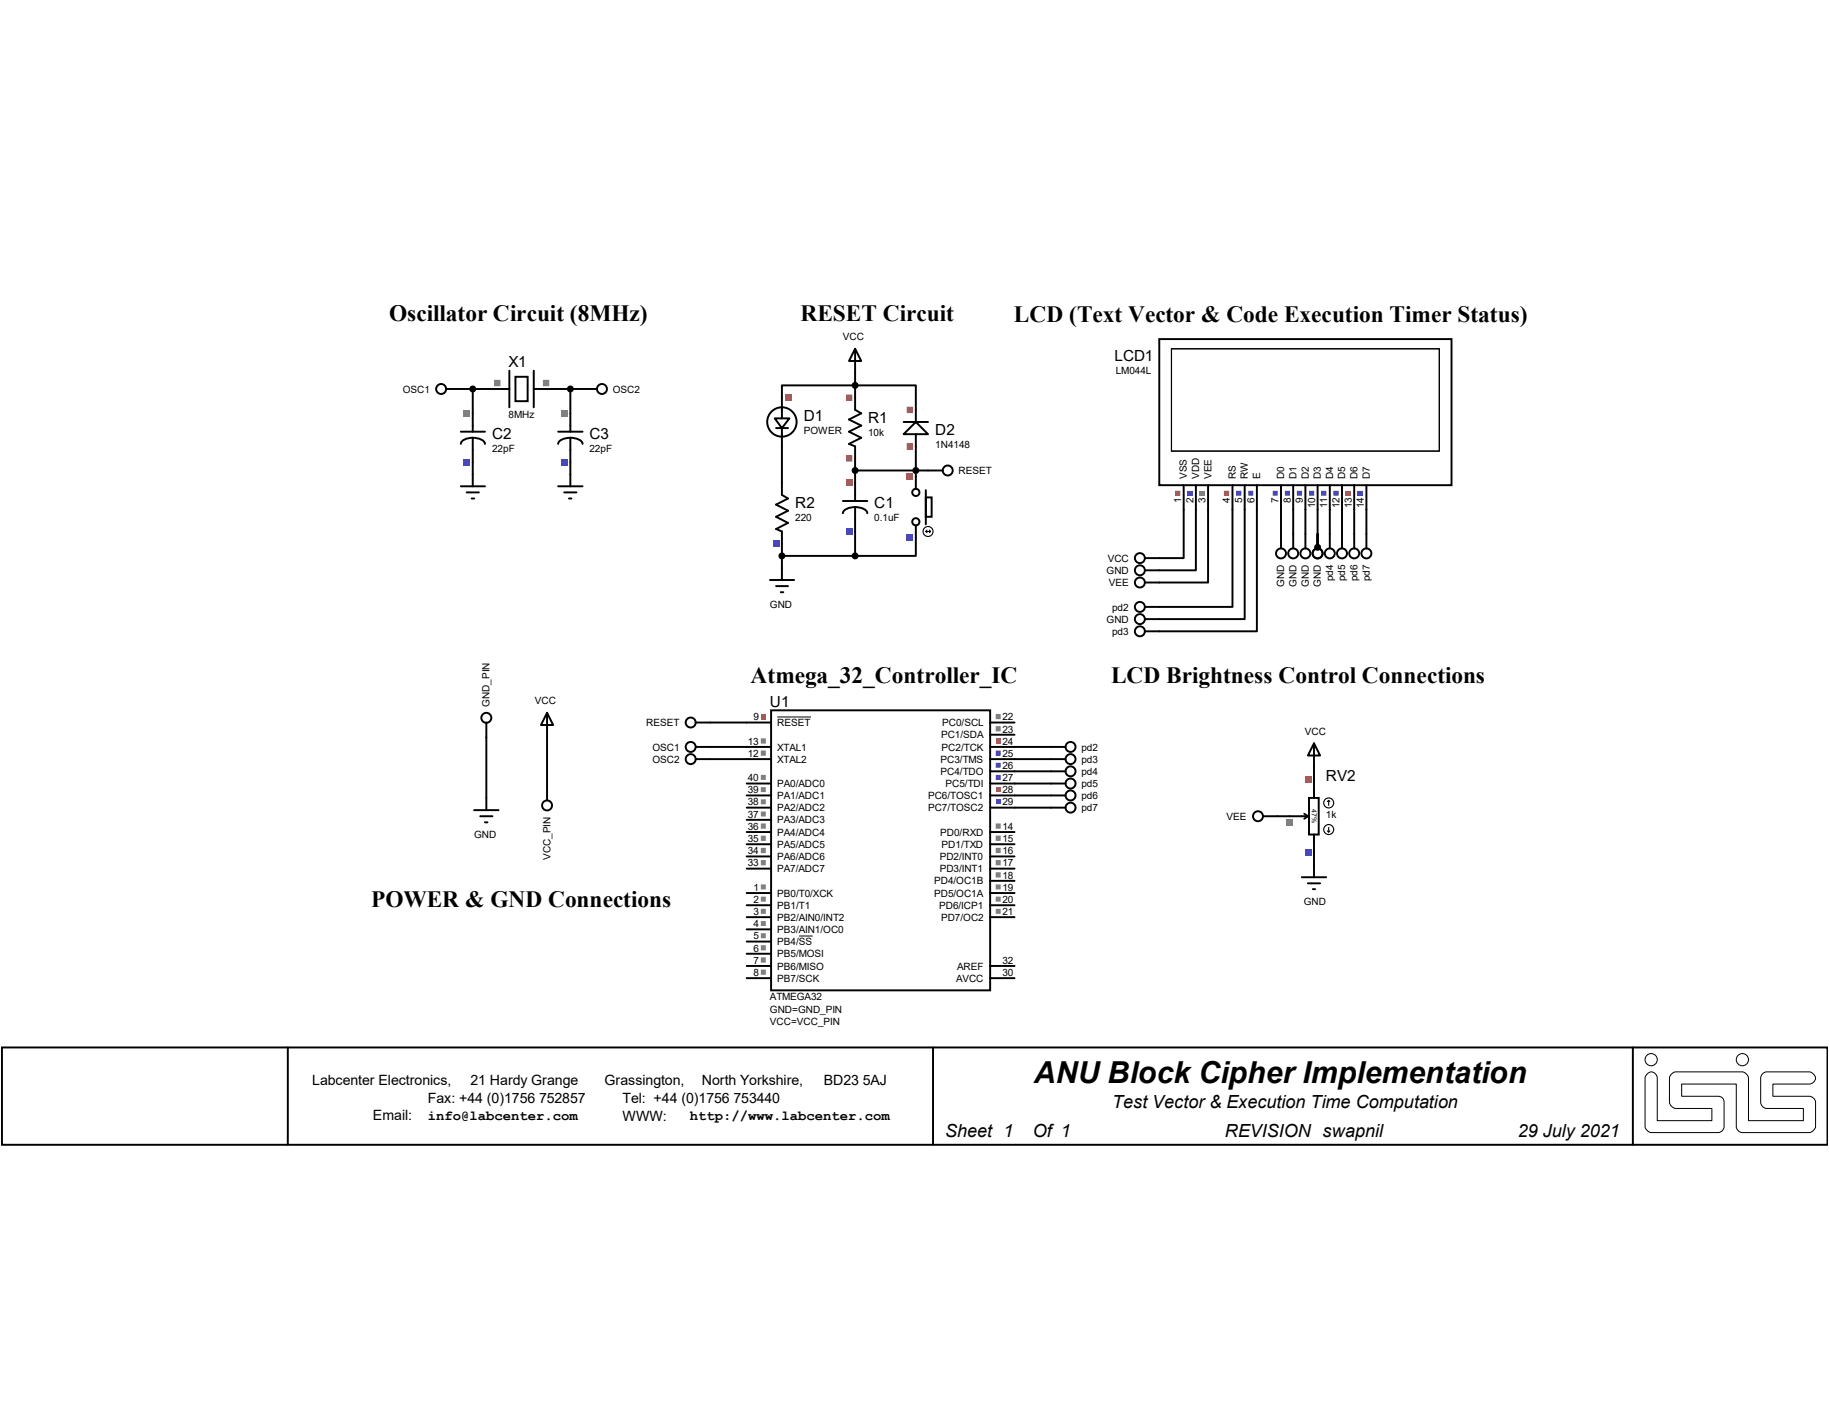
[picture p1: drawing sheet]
<svg xmlns="http://www.w3.org/2000/svg" width="279mm" height="216mm" viewBox="0 0 279 216" stroke-linecap="round" stroke-linejoin="round" font-family="sans-serif">
<g fill="none" stroke="#000" stroke-width=".3">
<path d="M70.4 59.4h5.5M72.2 59.4v3.7M83.4 59.4h5.5M87.1 59.4v3.7M130.6 57v5.6l.9 .5-1.9 1 1.9 .9-1.9 .9 1.9 .9-1.9 1 1 .4v5.5M72.2 70.6v1.8M87.1 70.6v1.8M119.4 60.7v-1.9h20.4v3.8M119.4 68.2v5.5M130.6 71.8h11.1M139.8 68.2v4.6M180.7 77.8v7.4h-3.7"/>
<path d="M182.6 77.8v9.3h-5.6M184.4 77.8v11.1h-7.4M188.2 77.8v14.9h-11.2M190 77.8v16.7h-13M191.9 77.8v18.6h-14.9M195.6 77.8v3.7M197.4 77.8v3.7M199.3 77.8v3.7M201.2 77.8v5.8M203 77.8v3.7M204.9 77.8v3.7M206.8 77.8v3.7"/>
<path d="M208.6 77.8v3.7M119.4 83v3.7M119.4 84.9h11.2M130.6 81.2v3.7M139.8 82.1v2.8h-9.2M74.3 112.6v9.2M83.5 112.6v7.4M108.4 110.3h5.6M108.4 114h5.6M108.4 115.9h5.6M154.9 114h5.6M154.9 115.9h5.6"/>
<path d="M154.9 117.8h5.6M154.9 119.6h5.6M200.6 117.2v1.8M154.9 121.5h5.6M154.9 123.3h5.6M195 124.6h1.9M200.6 130.2v1.9M.3 159.9h278.7v14.9h-278.7zM43.9 159.9v14.9M142.5 159.9v14.9M249.3 159.9v14.9"/>
</g>
<g fill="none" stroke="#000" stroke-width=".15">
<path d="M251.5 164a.88 .88 0 0 1 1-.2 .88 .88 0 0 1 .5 .8v6.5h8.4v-1.9h-5.6a1.17 1.17 0 0 1-.9-.9v-3.7a1.17 1.17 0 0 1 .9-.9h10.2a1.17 1.17 0 0 1 1 .9v6.5h8.3v-1.9h-5.6a1 1 0 0 1-.9-.9v-3.7a1 1 0 0 1 .9-.9h6.6a.93 .93 0 0 1 .8 .7 .93 .93 0 0 1-.5 1.1h-5.9v1.9h5.6a1.03 1.03 0 0 1 .9 .9v3.7a1.24 1.24 0 0 1-.9 .9h-10.3a1 1 0 0 1-.9-.9v-6.5h-8.3v1.9h5.5a.87 .87 0 0 1 .9 .9v3.7a.96 .96 0 0 1-.9 .9h-10.2a1.18 1.18 0 0 1-.9-.9v-7.4z"/>
<circle cx="252.1" cy="161.8" r=".93"/>
<circle cx="266" cy="161.8" r=".93"/>
</g>
<path d="M129.2 60.2h.9v1h-.9zM129.2 69.5h.9v1h-.9z" fill-rule="evenodd" fill="#ff4040"/>
<path d="M119.4 73.7v1.9l.9 .5-1.8 .9 1.8 1-1.8 .9 1.8 .9-1.8 1 .9 .4v1.8" fill="none" stroke="#000" stroke-width=".3"/>
<path d="M118 82.5h1v1h-1z" fill="#4040ff"/>
<path d="M128.7 76.5h3.7M130.6 77.4a2.31 2.31 0 0 1 1.7 .7l.1 .3M130.6 77.4a2.31 2.31 0 0 0-1.8 .7l-.1 .3M130.6 73.7v2.8M130.6 77.4v3.8" fill="none" stroke="#000" stroke-width=".3"/>
<path d="M129.2 80.7h.9v1h-.9z" fill="#4040ff"/>
<path d="M129.2 73.2h.9v1h-.9z" fill="#ff4040"/>
<g fill="none" stroke="#000" stroke-width=".3">
<path d="M139.8 72.8v1.8M141.4 75.9h.8v3h-.8zM141.4 74.8v5.3M139.8 80.2v1.9"/>
<circle cx="139.8" cy="75.2" r=".55"/>
<circle cx="139.8" cy="79.7" r=".55"/>
</g>
<g fill="none" stroke="#000" stroke-width=".17">
<path d="M141.4 81.2h.7M141.4 81.2l.1 .1M141.5 80.9l-.1 .3M141.9 80.9l.2 .3M142.1 81.2l-.2 .1"/>
<circle cx="141.7" cy="81.2" r=".76"/>
</g>
<path d="M138.4 72.3h1v1h-1z" fill="#ff4040"/>
<path d="M138.4 81.6h1v1h-1z" fill="#4040ff"/>
<g fill="#000" stroke="#000" stroke-width=".3">
<circle cx="130.6" cy="71.8" r=".38"/>
<circle cx="130.6" cy="84.9" r=".38"/>
</g>
<path d="M138 64.4h3.7M139.8 64.4l1.9 1.9h-3.7zM139.8 62.6v1.8M139.8 66.3v1.9" fill="none" stroke="#000" stroke-width=".3"/>
<path d="M138.4 67.7h1v1h-1zM138.4 62.1h1v1h-1z" fill-rule="evenodd" fill="#ff4040"/>
<circle cx="139.8" cy="71.8" r=".38" fill="#000" stroke="#000" stroke-width=".3"/>
<g fill="none" stroke="#000" stroke-width=".3">
<path d="M118.3 63.9h2.2l-1.1 1.5zM118.5 65.4h1.8M119.4 60.7v3.2M119.4 65.4v2.8"/>
<circle cx="119.4" cy="64.4" r="2.24"/>
</g>
<path d="M119.8 60.2h1v1h-1z" fill="#ff4040"/>
<g fill="#000" stroke="#000" stroke-width=".3">
<circle cx="130.6" cy="58.8" r=".38"/>
<circle cx="119.4" cy="84.9" r=".38"/>
</g>
<g fill="none" stroke="#000" stroke-width=".3">
<path d="M75.9 59.4h1.9M77.8 56.6v5.6M78.7 57.5h1.9v3.8h-1.9zM81.5 56.6v5.6M81.5 59.4h1.9M141.7 71.8h2.2M117.6 88.6h3.6M118.5 89.5h1.8M119.2 90.4h.4M119.4 86.7v1.9"/>
<circle cx="144.7" cy="71.8" r=".76"/>
</g>
<path d="M75.4 58h1v1h-1zM82.9 58h1v1h-1z" fill-rule="evenodd" fill="#808080"/>
<path d="M70.4 65.9h3.6M72.2 66.8a2.31 2.31 0 0 1 1.7 .7l.1 .3M72.2 66.8a2.2 2.2 0 0 0-1.7 .7l-.1 .3M72.2 63.1v2.8M72.2 66.8v3.8" fill="none" stroke="#000" stroke-width=".3"/>
<path d="M70.8 70.1h1v1h-1z" fill="#4040ff"/>
<path d="M70.8 62.7h1v.9h-1z" fill="#808080"/>
<path d="M85.2 65.9h3.7M87.1 66.8a2.31 2.31 0 0 1 1.7 .7l.1 .3M87.1 66.8a2.31 2.31 0 0 0-1.8 .7l-.1 .3M87.1 63.1v2.8M87.1 66.8v3.8" fill="none" stroke="#000" stroke-width=".3"/>
<path d="M85.7 70.1h1v1h-1z" fill="#4040ff"/>
<path d="M85.7 62.7h1v.9h-1z" fill="#808080"/>
<g fill="none" stroke="#000" stroke-width=".3">
<path d="M68.1 59.4h2.3M88.9 59.4h2.2M177 51.8h44.6v22.3h-44.6zM70.4 74.3h3.6M71.2 75.2h1.9M72 76.1h.4M72.2 72.4v1.9M85.2 74.3h3.7M86.1 75.2h1.9M86.9 76.1h.3M87.1 72.4v1.9M180.7 74.1v3.7"/>
<path d="M182.6 74.1v3.7M184.4 74.1v3.7M188.2 74.1v3.7M190 74.1v3.7M191.9 74.1v3.7M195.6 74.1v3.7M197.4 74.1v3.7M199.3 74.1v3.7M201.2 74.1v3.7M203 74.1v3.7M204.9 74.1v3.7M206.8 74.1v3.7"/>
<path d="M208.6 74.1v3.7"/>
<circle cx="67.4" cy="59.4" r=".76"/>
<circle cx="91.9" cy="59.4" r=".76"/>
</g>
<g fill="#000" stroke="#000" stroke-width=".3">
<circle cx="72.2" cy="59.4" r=".38"/>
<circle cx="87.1" cy="59.4" r=".38"/>
</g>
<path d="M178.9 53.3h40.9v15.6h-40.9z" fill="none" stroke="#000" stroke-width=".17"/>
<path d="M207.3 74.9h.8v.8h-.8z" fill="#4040ff"/>
<path d="M205.4 74.9h.8v.8h-.8z" fill="#ff4040"/>
<path d="M203.6 74.9h.8v.8h-.8zM201.7 74.9h.8v.8h-.8zM199.9 74.9h.8v.8h-.8zM198 74.9h.8v.8h-.8zM196.2 74.9h.7v.8h-.7zM194.3 74.9h.8v.8h-.8zM190.6 74.9h.7v.8h-.7zM188.7 74.9h.8v.8h-.8z" fill-rule="evenodd" fill="#4040ff"/>
<path d="M186.9 74.9h.8v.8h-.8zM179.4 74.9h.8v.8h-.8z" fill-rule="evenodd" fill="#ff4040"/>
<path d="M181.3 74.9h.8v.8h-.8z" fill="#4040ff"/>
<path d="M183.1 74.9h.8v.8h-.8z" fill="#808080"/>
<g fill="none" stroke="#000" stroke-width=".3">
<path d="M130.6 53.3l.9 1.8h-1.9zM130.6 53.3v3.7M174.8 85.2h2.2M174.8 87.1h2.2M174.8 88.9h2.2M174.8 92.7h2.2M174.8 94.5h2.2M174.8 96.4h2.2M195.6 81.5v2.2M197.4 81.5v2.2M199.3 81.5v2.2M201.2 81.5v2.2"/>
<path d="M203 81.5v2.2M204.9 81.5v2.2M206.8 81.5v2.2M208.6 81.5v2.2M114 110.3h3.7M114 115.9h3.7M114 114h3.7M114 119.6h3.7M117.7 108.5h33.5v42.7h-33.5zM151.2 110.3h3.7M151.2 115.9h3.7M151.2 114h3.7"/>
<path d="M151.2 112.2h3.7M151.2 117.8h3.7M151.2 119.6h3.7M200.6 113.5l.9 1.9h-1.8zM200.6 113.5v3.7M114 136.4h3.7M114 138.2h3.7M114 127h3.7M114 128.9h3.7M114 130.8h3.7M114 132.6h3.7M114 121.5h3.7"/>
<path d="M114 123.3h3.7M114 125.2h3.7M151.2 136.4h3.7M151.2 138.2h3.7M151.2 127h3.7M151.2 128.9h3.7M151.2 130.8h3.7M151.2 132.6h3.7M151.2 134.5h3.7M151.2 121.5h3.7M151.2 123.3h3.7M192.8 124.6h2.2"/>
<path d="M198.8 133.9h3.7M199.7 134.9h1.8M200.4 135.8h.4M200.6 132.1v1.8M114 140h3.7M114 141.9h3.7M114 143.8h3.7M114 145.6h3.7M114 147.5h3.7M114 149.4h3.7M151.2 140h3.7M151.2 147.5h3.7"/>
<path d="M151.2 149.4h3.7"/>
<circle cx="174" cy="88.9" r=".76"/>
<circle cx="174" cy="94.5" r=".76"/>
<circle cx="174" cy="85.2" r=".76"/>
<circle cx="174" cy="96.4" r=".76"/>
<circle cx="174" cy="87.1" r=".76"/>
<circle cx="174" cy="92.7" r=".76"/>
<circle cx="195.6" cy="84.5" r=".76"/>
<circle cx="197.4" cy="84.5" r=".76"/>
<circle cx="199.3" cy="84.5" r=".76"/>
<circle cx="201.2" cy="84.5" r=".76"/>
<circle cx="203" cy="84.5" r=".76"/>
<circle cx="204.9" cy="84.5" r=".76"/>
<circle cx="206.8" cy="84.5" r=".76"/>
<circle cx="208.6" cy="84.5" r=".76"/>
<circle cx="192.1" cy="124.6" r=".76"/>
</g>
<path d="M118.7 109.5h5.1M122 142.9h2.1" fill="none" stroke="#000" stroke-width=".15"/>
<path d="M116.2 135h.7v.8h-.7zM116.2 136.9h.7v.8h-.7zM116.2 138.8h.7v.7h-.7zM116.2 140.6h.7v.8h-.7zM116.2 142.5h.7v.8h-.7zM116.2 144.3h.7v.8h-.7zM116.2 146.2h.7v.8h-.7zM116.2 148h.7v.8h-.7z" fill-rule="evenodd" fill="#808080"/>
<path d="M116.2 109h.7v.8h-.7z" fill="#ff4040"/>
<path d="M116.2 114.6h.7v.8h-.7zM116.2 112.7h.7v.8h-.7zM152 125.7h.8v.8h-.8zM152 127.6h.8v.8h-.8zM152 129.5h.8v.8h-.8zM152 131.3h.8v.8h-.8zM152 133.2h.8v.8h-.8zM152 135h.8v.8h-.8zM152 136.9h.8v.8h-.8zM152 138.8h.8v.7h-.8zM152 109h.8v.8h-.8zM152 110.9h.8v.8h-.8z" fill-rule="evenodd" fill="#808080"/>
<path d="M152 112.7h.8v.8h-.8z" fill="#ff4040"/>
<path d="M152 114.6h.8v.8h-.8zM152 116.5h.8v.7h-.8zM152 118.3h.8v.8h-.8z" fill-rule="evenodd" fill="#4040ff"/>
<path d="M152 120.2h.8v.7h-.8z" fill="#ff4040"/>
<path d="M152 122h.8v.8h-.8z" fill="#4040ff"/>
<path d="M116.2 131.3h.7v.8h-.7zM116.2 129.5h.7v.8h-.7zM116.2 127.6h.7v.8h-.7zM116.2 125.7h.7v.8h-.7zM116.2 123.9h.7v.8h-.7zM116.2 122h.7v.8h-.7zM116.2 120.2h.7v.7h-.7zM116.2 118.3h.7v.8h-.7z" fill-rule="evenodd" fill="#808080"/>
<g fill="none" stroke="#000" stroke-width=".3">
<path d="M74.3 110.3v2.3M83.5 108.8l1 1.9h-1.9zM83.5 108.8v3.8M83.5 120v2.2M106.2 110.3h2.2M106.2 114h2.2M106.2 115.9h2.2M160.5 114h2.2M160.5 115.9h2.2M160.5 117.8h2.2M160.5 119.6h2.2M200.6 119v2.8"/>
<path d="M72.4 123.7h3.7M73.3 124.6h1.9M74 125.6h.4M74.3 121.8v1.9M160.5 121.5h2.2M160.5 123.3h2.2M196.9 124.6h2.8M199.1 124.2l.6 .4M199.7 124.6l-.6 .4M199.9 121.8h1.4v5.6h-1.4zM200.6 127.4v2.8"/>
<circle cx="74.3" cy="109.6" r=".76"/>
<circle cx="105.5" cy="110.3" r=".76"/>
<circle cx="105.5" cy="115.9" r=".76"/>
<circle cx="105.5" cy="114" r=".76"/>
<circle cx="163.4" cy="115.9" r=".76"/>
<circle cx="163.4" cy="114" r=".76"/>
<circle cx="163.4" cy="119.6" r=".76"/>
<circle cx="163.4" cy="117.8" r=".76"/>
<circle cx="83.5" cy="123" r=".76"/>
<circle cx="163.4" cy="123.3" r=".76"/>
<circle cx="163.4" cy="121.5" r=".76"/>
</g>
<g fill="none" stroke="#000" stroke-width=".17">
<path d="M202.6 126.9l.3 .1M202.9 122.2v.8M202.9 126.3v.7M202.9 122.2l.1 .2M202.9 122.2l-.3 .2M203 126.9l-.1 .1"/>
<circle cx="202.9" cy="126.7" r=".76"/>
<circle cx="202.9" cy="122.6" r=".76"/>
</g>
<path d="M199.2 118.6h1v.9h-1z" fill="#ff4040"/>
<path d="M199.2 129.8h1v.9h-1z" fill="#4040ff"/>
<path d="M196.4 125.1h1v1h-1z" fill="#808080"/>
<circle cx="201.2" cy="83.6" r=".38" fill="#000" stroke="#000" stroke-width=".3"/>
<text font-size="4.6" x="157.9" y="165.3">ANU Block Cipher Implementation</text>
<g font-size="3.6">
<text x="59.4" y="49">Oscillator Circuit (8MHz)</text>
<text x="122.2" y="49">RESET Circuit</text>
<text x="154.8" y="49.1">LCD (Text Vector &amp; Code Execution Timer Status)</text>
<text x="114.6" y="104.4">Atmega_32_Controller_IC</text>
<text x="169.6" y="104.4">LCD Brightness Control Connections</text>
<text x="56.7" y="138.6">POWER &amp; GND Connections</text>
</g>
<g font-size="2.8">
<text x="144.3" y="173.6">Sheet 1</text>
<text x="157.7" y="173.6">Of 1</text>
<text x="169.8" y="169.2">Test Vector &amp; Execution Time Computation</text>
<text x="187" y="173.6">REVISION swapnil</text>
<text x="231.7" y="173.6">29 July 2021</text>
</g>
<g font-size="2.3">
<text x="77.6" y="56">X1</text>
<text x="170.2" y="55.1">LCD1</text>
<text x="122.7" y="64.2">D1</text>
<text x="132.5" y="64.6">R1</text>
<text x="75.1" y="67">C2</text>
<text x="90" y="67">C3</text>
<text x="142.8" y="66.4">D2</text>
<text x="121.4" y="77.6">R2</text>
<text x="133.5" y="77.6">C1</text>
<text x="117.6" y="107.9">U1</text>
<text x="202.4" y="119.2">RV2</text>
</g>
<g font-size="2.2">
<text x="47.7" y="165.7">Labcenter Electronics,</text>
<text x="71.8" y="165.7">21 Hardy Grange</text>
<text x="92.3" y="165.7">Grassington,</text>
<text x="107.2" y="165.7">North Yorkshire,</text>
<text x="125.8" y="165.7">BD23 5AJ</text>
<text x="56.9" y="171">Email:</text>
<text x="65.3" y="168.4">Fax: +44 (0)1756 752857</text>
<text x="95" y="171.2">WWW:</text>
<text x="95" y="168.4">Tel: +44 (0)1756 753440</text>
</g>
<g font-size="2.1">
<text x="65.3" y="171">info@labcenter.com</text>
<text x="105.3" y="171">http://www.labcenter.com</text>
</g>
<g font-size="1.5">
<text x="128.7" y="51.9">VCC</text>
<text x="61.5" y="59.9">OSC1</text>
<text x="93.6" y="59.9">OSC2</text>
<text x="170.3" y="57.1">LM044L</text>
<text x="77.6" y="63.8">8MHz</text>
<text x="75.1" y="69">22pF</text>
<text x="90" y="69">22pF</text>
<text x="122.7" y="66.2">POWER</text>
<text x="132.5" y="66.6">10k</text>
<text x="142.8" y="68.5">1N4148</text>
<text x="146.3" y="72.4">RESET</text>
<text x="180.3" y="76.8" transform="rotate(-90 180.3 76.8)">1</text>
<text x="181.2" y="73.2" transform="rotate(-90 181.2 73.2)">VSS</text>
<text x="182.2" y="76.8" transform="rotate(-90 182.2 76.8)">2</text>
<text x="183.1" y="73.2" transform="rotate(-90 183.1 73.2)">VDD</text>
<text x="184.1" y="76.8" transform="rotate(-90 184.1 76.8)">3</text>
<text x="185" y="73.2" transform="rotate(-90 185 73.2)">VEE</text>
<text x="187.8" y="76.8" transform="rotate(-90 187.8 76.8)">4</text>
<text x="188.7" y="73.2" transform="rotate(-90 188.7 73.2)">RS</text>
<text x="189.7" y="76.8" transform="rotate(-90 189.7 76.8)">5</text>
<text x="190.5" y="73.2" transform="rotate(-90 190.5 73.2)">RW</text>
<text x="191.5" y="76.8" transform="rotate(-90 191.5 76.8)">6</text>
<text x="192.4" y="73.2" transform="rotate(-90 192.4 73.2)">E</text>
<text x="195.2" y="76.8" transform="rotate(-90 195.2 76.8)">7</text>
<text x="196.1" y="73.2" transform="rotate(-90 196.1 73.2)">D0</text>
<text x="197.1" y="76.8" transform="rotate(-90 197.1 76.8)">8</text>
<text x="197.9" y="73.2" transform="rotate(-90 197.9 73.2)">D1</text>
<text x="198.9" y="76.8" transform="rotate(-90 198.9 76.8)">9</text>
<text x="199.8" y="73.2" transform="rotate(-90 199.8 73.2)">D2</text>
<text x="200.8" y="77.6" transform="rotate(-90 200.8 77.6)">10</text>
<text x="201.7" y="73.2" transform="rotate(-90 201.7 73.2)">D3</text>
<text x="202.6" y="77.6" transform="rotate(-90 202.6 77.6)">11</text>
<text x="203.5" y="73.2" transform="rotate(-90 203.5 73.2)">D4</text>
<text x="204.5" y="77.6" transform="rotate(-90 204.5 77.6)">12</text>
<text x="205.4" y="73.2" transform="rotate(-90 205.4 73.2)">D5</text>
<text x="206.4" y="77.6" transform="rotate(-90 206.4 77.6)">13</text>
<text x="207.3" y="73.2" transform="rotate(-90 207.3 73.2)">D6</text>
<text x="208.2" y="77.6" transform="rotate(-90 208.2 77.6)">14</text>
<text x="209.1" y="73.2" transform="rotate(-90 209.1 73.2)">D7</text>
<text x="121.4" y="79.6">220</text>
<text x="133.5" y="79.6">0.1uF</text>
<text x="169" y="87.6">GND</text>
<text x="169.1" y="85.8">VCC</text>
<text x="169.3" y="89.5">VEE</text>
<text x="196.1" y="89.6" transform="rotate(-90 196.1 89.6)">GND</text>
<text x="197.9" y="89.6" transform="rotate(-90 197.9 89.6)">GND</text>
<text x="199.8" y="89.6" transform="rotate(-90 199.8 89.6)">GND</text>
<text x="201.7" y="89.6" transform="rotate(-90 201.7 89.6)">GND</text>
<text x="203.5" y="88.7" transform="rotate(-90 203.5 88.7)">pd4</text>
<text x="205.4" y="88.7" transform="rotate(-90 205.4 88.7)">pd5</text>
<text x="207.3" y="88.7" transform="rotate(-90 207.3 88.7)">pd6</text>
<text x="209.1" y="88.7" transform="rotate(-90 209.1 88.7)">pd7</text>
<text x="117.6" y="92.8">GND</text>
<text x="169" y="95.1">GND</text>
<text x="169.8" y="93.2">pd2</text>
<text x="169.8" y="96.9">pd3</text>
<text x="74.8" y="107.9" transform="rotate(-90 74.8 107.9)">GND_PIN</text>
<text x="81.7" y="107.5">VCC</text>
<text x="98.7" y="110.9">RESET</text>
<text x="114.2" y="113.7">13</text>
<text x="115" y="110">9</text>
<text x="118.7" y="110.9">RESET</text>
<text x="143.7" y="112.7">PC1/SDA</text>
<text x="143.8" y="110.9">PC0/SCL</text>
<text x="153" y="110">22</text>
<text x="153" y="111.8">23</text>
<text x="153" y="113.7">24</text>
<text x="199.2" y="112.2">VCC</text>
<text x="99.6" y="114.6">OSC1</text>
<text x="99.6" y="116.5">OSC2</text>
<text x="114.2" y="115.6">12</text>
<text x="114.2" y="119.3">40</text>
<text x="118.7" y="116.5">XTAL2</text>
<text x="118.7" y="114.6">XTAL1</text>
<text x="143.6" y="116.5">PC3/TMS</text>
<text x="143.6" y="118.3">PC4/TDO</text>
<text x="143.8" y="114.6">PC2/TCK</text>
<text x="153" y="115.6">25</text>
<text x="153" y="117.4">26</text>
<text x="153" y="119.3">27</text>
<text x="165.1" y="114.6">pd2</text>
<text x="165.1" y="116.5">pd3</text>
<text x="165.1" y="118.3">pd4</text>
<text x="114.2" y="124.8">37</text>
<text x="114.2" y="123">38</text>
<text x="114.2" y="121.1">39</text>
<text x="118.7" y="125.7">PA3/ADC3</text>
<text x="118.7" y="123.9">PA2/ADC2</text>
<text x="118.7" y="122">PA1/ADC1</text>
<text x="118.7" y="120.2">PA0/ADC0</text>
<text x="141.7" y="122">PC6/TOSC1</text>
<text x="141.7" y="123.9">PC7/TOSC2</text>
<text x="144.4" y="120.2">PC5/TDI</text>
<text x="153" y="121.1">28</text>
<text x="153" y="123">29</text>
<text x="165.1" y="120.2">pd5</text>
<text x="165.1" y="122">pd6</text>
<text x="165.1" y="123.9">pd7</text>
<text x="187.3" y="125.2">VEE</text>
<text x="202.4" y="125">1k</text>
<text x="72.4" y="128">GND</text>
<text x="84" y="131.3" transform="rotate(-90 84 131.3)">VCC_PIN</text>
<text x="114.2" y="130.4">34</text>
<text x="114.2" y="128.6">35</text>
<text x="114.2" y="126.7">36</text>
<text x="118.7" y="131.3">PA6/ADC6</text>
<text x="118.7" y="129.5">PA5/ADC5</text>
<text x="118.7" y="127.6">PA4/ADC4</text>
<text x="143.5" y="131.3">PD2/INT0</text>
<text x="143.6" y="127.6">PD0/RXD</text>
<text x="143.8" y="129.5">PD1/TXD</text>
<text x="153" y="126.7">14</text>
<text x="153" y="128.6">15</text>
<text x="153" y="130.4">16</text>
<text x="114.2" y="132.3">33</text>
<text x="115" y="136">1</text>
<text x="115" y="137.9">2</text>
<text x="118.7" y="136.9">PB0/T0/XCK</text>
<text x="118.7" y="133.2">PA7/ADC7</text>
<text x="142.6" y="135">PD4/OC1B</text>
<text x="142.6" y="136.9">PD5/OC1A</text>
<text x="143.5" y="133.2">PD3/INT1</text>
<text x="153" y="132.3">17</text>
<text x="153" y="134.2">18</text>
<text x="153" y="136">19</text>
<text x="153" y="137.9">20</text>
<text x="115" y="139.7">3</text>
<text x="115" y="141.6">4</text>
<text x="115" y="143.4">5</text>
<text x="118.7" y="138.8">PB1/T1</text>
<text x="118.7" y="140.6">PB2/AIN0/INT2</text>
<text x="118.7" y="142.5">PB3/AIN1/OC0</text>
<text x="143.4" y="138.8">PD6/ICP1</text>
<text x="143.7" y="140.6">PD7/OC2</text>
<text x="153" y="139.7">21</text>
<text x="199.1" y="138.2">GND</text>
<text x="115" y="145.3">6</text>
<text x="115" y="147.2">7</text>
<text x="115" y="149">8</text>
<text x="118.7" y="144.3">PB4/SS</text>
<text x="118.7" y="146.2">PB5/MOSI</text>
<text x="118.7" y="148">PB6/MISO</text>
<text x="118.7" y="149.9">PB7/SCK</text>
<text x="146" y="149.9">AVCC</text>
<text x="146.1" y="148">AREF</text>
<text x="153" y="147.2">32</text>
<text x="153" y="149">30</text>
<text x="117.6" y="152.7">ATMEGA32</text>
<text x="117.6" y="154.6">GND=GND_PIN</text>
<text x="117.6" y="156.5">VCC=VCC_PIN</text>
</g>
<text font-size="1.1" x="200.3" y="123.6" transform="rotate(90 200.3 123.6)">47%</text>
</svg>
